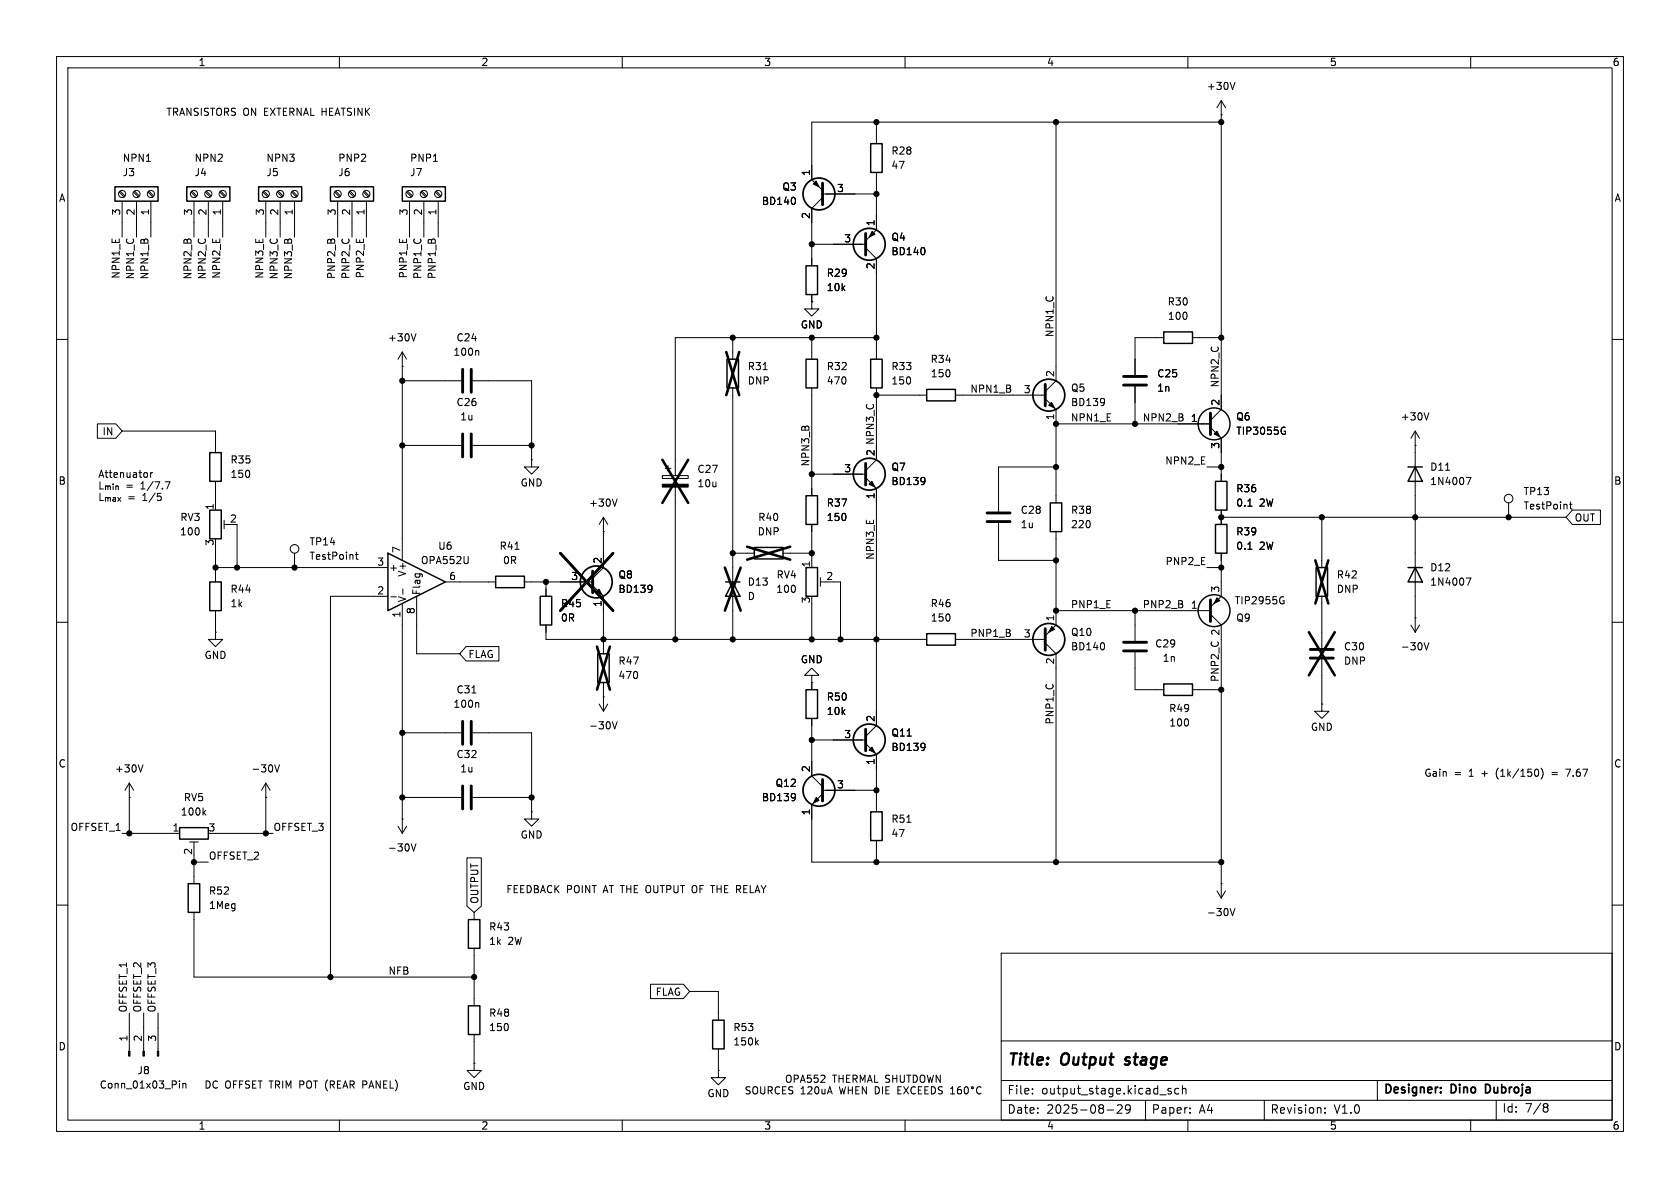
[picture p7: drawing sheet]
<svg xmlns="http://www.w3.org/2000/svg" width="297mm" height="210mm" viewBox="0 0 297 210" stroke-linecap="round" stroke-linejoin="round" font-family="sans-serif">
<g fill="none" stroke="#000" stroke-width=".18">
<path d="M10 10h277v190h-277zM12 12h273v186h-273zM60 10v2M110 10v2M160 10v2M210 10v2M215.9 17.8v54.6l-1.9 1.9M215.9 17.8l-.8 1.3M215.9 17.8l.8 1.3M218.3 14.5l-.4 1.3M260 10v2M21.1 34l.8 .8"/>
<path d="M21.3 33.8l.8 .8M21.6 35.6v6.3M23.6 34l.9 .8M23.8 33.8l.8 .8M24.1 35.6v6.3M25.9 28.5h.7M26.2 34l.8 .8M26.3 33.8l.9 .8M26.7 35.6v6.3M33.8 34l.8 .8M34 33.8l.8 .8M34.3 35.6v6.3"/>
<path d="M36.3 34l.9 .8M36.5 33.8l.8 .8M36.8 35.6v6.3M38.9 34l.8 .8M39 33.8l.9 .8M39.4 35.6v6.3M46.5 34l.8 .8M46.7 33.8l.8 .8M47 35.6v6.3M49 34l.9 .8M49.2 33.8l.8 .8M49.5 35.6v6.3"/>
<path d="M51.6 34l.8 .8M51.7 33.8l.9 .8M52.1 35.6v6.3M59.2 34l.8 .8M59.4 33.8l.8 .8M59.7 35.6v6.3M61.7 34l.9 .8M61.9 33.8l.8 .8M62.2 35.6v6.3M64.3 34l.8 .8M64.4 33.8l.9 .8M64.8 35.6v6.3"/>
<path d="M71.9 34l.8 .8M72.1 33.8l.8 .8M72.4 35.6v6.3M74.4 34l.9 .8M74.6 33.8l.8 .8M74.9 35.6v6.3M76.6 28.5h.7M77 34l.8 .8M77.1 33.8l.9 .8M77.5 35.6v6.3M140.5 35l.1 .4-.1 .6M145.4 34.9l-1.9 1.9v10.2"/>
<path d="M145.4 34.3h9.5M154.9 21.6v3.8M154.9 30.5v10.1l-1.9 1.9M186.7 21.6v45.7l-1.9 1.9M215.9 20.3h.1M215.9 21.6h-72.4v10.2l1.9 1.9M10 60h2M73.5 59l-.4 1.3M129.5 59.7v3.8M143.5 53.3v1.3h1.3l-1.3 1.3-1.3-1.3h1.3M143.5 53.3h.1M143.5 52.1v1.2"/>
<path d="M143.5 59.7v3.8M143.5 43.2h9.5M153 43.8l1.9 1.9v17.8M154.9 59.7h-35.5v24.4M163.4 43.9l.1 .3-.1 .7M205.7 59.7h-5v6.6M210.8 59.7h5.1M285 60h2M17.2 74.9h3.3l1.1 1.3-1.1 1.3h-3.3zM21.6 76.2h16.5v3.8M71.1 64.8h.1M71.1 62.2v36.9"/>
<path d="M71.1 67.3h10.4M71.1 78.7h10.4M71.1 62.2l-.7 1.3M71.1 62.2l.8 1.3M83.6 67.3h10.4v14M83.6 78.7h10.4M84.5 62l.1 .1v.7M129.5 68.6v44.4M134.9 65.3h.7M143.5 68.6v19M154.9 69.9h8.9M154.9 68.6v10.1"/>
<path d="M168.9 69.9h15.9M184.8 70.5l1.9 1.9v16.5M186.7 74.9h27.3M195.1 70.5l.1 .1a1.07 1.07 0 0 1-.1 1M195.3 71l-.2 .2M200.7 68.3v6.6M214 75.6l1.9 1.9v7.6M226.9 75.5l.3 .1M227 76.2h.3v.5l-.4 .1M250.2 78.7h.1M250.2 76.2v35.6M250.2 76.2l-.8 1.3"/>
<path d="M250.2 76.2l.8 1.3M252.6 73l-.4 1.2M26 83.7v.6M26.6 83.5v.9M27 83.5l-.4 .3M28.3 87.7l.2 .2v.3l-.2 .3M29.2 85.2h.8l-.5 1.2M38.1 85.1v5.1M38.1 96.5v6.4M39.6 91.9v1.6M39.6 92.7h1M41.9 92.7v7.6"/>
<path d="M52.1 97.8v2.5M62.8 98h.5M63 97.6v1.1l.3 .2M82.8 98.4l-.1 1.1M91 97.1h.8M94 81.3v1.3h1.2l-1.2 1.2-1.3-1.2h1.3M94 81.3h.1M106.7 94h.1M106.7 91.4v8.9l-1.9 1.9M106.7 91.4l-.8 1.3M106.7 91.4l.7 1.3M109.1 88.2l-.4 1.3"/>
<path d="M117.1 84.1h4.6v.5h-4.6zM117.6 82.8h1M118.1 82.3v1M119.4 86.1v26.9M129.5 97.8h3.8M138.4 97.8h5.1M143.5 92.7v7.6M143.5 83.8h9.5M153 84.5l1.9 1.9v41.9l-1.9 1.9M154.9 81.3l-1.9 1.9M163.4 84.5h.1a1.07 1.07 0 0 1-.2 1M163.5 84.9l-.1 .2"/>
<path d="M176.5 92.5v6.6h10.2M186.7 82.6h-10.2v7.8M186.7 94v16.5l-1.9 1.9M213.4 82.6h2.5M215.9 97.8v7.6l-1.9 1.9M215.9 90.2v2.5M215.9 91.4h61M220.6 89.5h.7M220.6 97.1h.7M233.7 91.4v8.9M255.6 83.1h.7M259.2 84.4h.8l-.5 1.3"/>
<path d="M266.7 88.9v2.5M277.5 89.1h.4M277.6 88.7v1.1l.3 .2M278 90.2h4.9v2.5h-4.9l-1.1-1.3zM10 110h2M38.1 111.8v1.2h1.3l-1.3 1.3-1.3-1.3h1.3M38.1 111.8h.1M38.1 100.3h30.5M38.1 108v3.8M68.6 105.4h-10.2v67.3M69.1 105.5h1M71.1 106.7v40.6"/>
<path d="M71.2 104.1v1M73.7 105.4v10.2h7.6M78.7 102.9h8.9M82.4 114.3h5.8v2.5h-5.8l-1.1-1.2zM92.7 102.9h12.1M96.5 110.5v2.5h67.3M96.5 102.9v2.5M104.8 103.5l1.9 1.9v10.2M115.1 103.5l.1 .1a1.07 1.07 0 0 1-.1 1M115.3 104l-.2 .2M143.5 119.4h1.3l-1.3-1.3-1.3 1.3h1.3v1.3M143.5 106.7v6.3"/>
<path d="M145 102.1v1.5M145 102.9h1M147.3 102.9h1.3v10.1M168.9 113h15.9M184.8 113.7l1.9 1.9v36.8M186.7 108h27.3M195.1 113.7l.2 .4-.2 .7M200.7 108v5.3M200.7 115.3v6.6h5M213.4 100.3h2.5M214 108.6l1.9 1.9v48.3M226.6 105.5h.3"/>
<path d="M226.8 106.2h.2v.4l-.4 .2M233.7 105.4v9.2M233.7 116.6v7.9M249.4 110.5l.8 1.3M250.2 109.2h.1M251 110.5l-.8 1.3M251.8 113.6l.4 1.3 .4-1.3M259.2 102.2h.8l-.5 1.2M285 110h2M22.9 138.4l-.8 1.3M22.9 138.4v8.9M22.9 138.4l.7 1.3"/>
<path d="M25.3 135.2l-.4 1.3M47 138.4v8.9M47 138.4l-.8 1.3M47 138.4l.8 1.3M48.6 135.2l.4 1.3 .4-1.3M71.1 129.5h10.4M83.4 122.5h.8M83.6 129.5h10.4v14M84.5 124.2l.1 .2v.6M105.9 124.5l.8 1.2M106.7 123.2h.1M106.7 120.7v5"/>
<path d="M107.4 124.5l-.7 1.2M108.3 127.6l.4 1.2 .4-1.2M143.5 120.7h.1M143.5 127v10.2l1.9 1.9M143.5 120.7v1.2M143.5 130.8h9.5M145.4 139.7h9.5M153 131.4l1.9 2v10.1M163.4 131.4l.1 .1a1.07 1.07 0 0 1-.2 1M163.5 131.9l-.1 .2M210.8 121.9h5.1M233.7 124.5v1.2h1.2l-1.2 1.3-1.3-1.3h1.3"/>
<path d="M233.7 124.5h.1M271.9 136.1l.1 .3-.1 .7M272.4 135.8a1.46 1.46 0 0 1 0 1.9M274.4 136.6h.9M274.4 136.9h.9M276.8 136h.8l-.5 1.2M10 160h2M21.6 147.3h10.1M22.9 141h.1M33.5 148.8h1.6M34.3 148.8v1.1M34.3 151.1v5.1"/>
<path d="M34.3 152.4h2.5M36 143.6l.4 .5M36.4 143.2l-.5 .5M38.1 147.3h10.2M47 141h.1M70.4 146.1l.7 1.2M71.1 144.8h.1M71.1 141h10.4M71.9 146.1l-.8 1.2M72.7 149.2l.4 1.2 .4-1.2M82.5 151.6h2.6v8.6l-1.3 1.1-1.3-1.1zM83.6 141h10.4"/>
<path d="M94 143.5v1.3h1.2l-1.2 1.3-1.3-1.3h1.3M94 143.5h.1M140.5 140.3l.1 .1a1.07 1.07 0 0 1-.2 1M140.6 140.8l-.1 .2M145.4 140.3l-1.9 1.9v10.2h72.4M154.9 148.6v3.8M160.3 145.4h.7M215.1 157.5l.8 1.3M215.9 156.2h.1M216.7 157.5l-.8 1.3M285 160h2M22.9 179.1v6.7"/>
<path d="M25.4 179.1v6.7M27.9 179.1v6.7M34.3 161.3v11.4h49.5M83.8 161.3v1.3M83.8 167.6v10.2M115 174h5.8l1.1 1.3-1.1 1.2h-5.8zM121.9 175.3h5.1v5M177 168.5h108v29.5h-108zM217.5 160.6l.4 1.3 .4-1.3M31.7 191.1v.1M31.7 191.5v.8M32.3 191.5v.8"/>
<path d="M32.3 191.6l.2-.1 .3 .1 .1 .7M60 198v2M64.1 191.7h.5M64.6 191.1h-.5v1.3M83.8 188v1.2h1.3l-1.3 1.3-1.3-1.3h1.3M83.8 188h.1M83.8 182.9v5.1M110 198v2M127 189.2v1.3h1.3l-1.3 1.3-1.3-1.3h1.3M127 189.2h.1M127 185.4v3.8M133.7 184.2l.4 .5"/>
<path d="M134.1 183.9l-.5 .5M158.7 192.7h.5M158.7 192.1v1.3h.6M159.8 192.1l.8 1.3M160 198v2M160.6 192.1l-.8 1.3M161.3 192.2a.61 .61 0 0 0-.3 .8 .61 .61 0 0 0 .8 .3M162.4 192.7h.4M162.4 192.1v1.3h.6M163.5 192.1v1.3h.6M163.5 192.7h.4M164.7 192.1v1.3a.67 .67 0 0 0 .7-.4 .67 .67 0 0 0-.3-.8"/>
<path d="M165.9 192.2v.4l.6 .2 .1 .3-.2 .3-.5-.1M168 193.4h.8M168 192.5l.4-.4v1.3M169.9 192.1l-.4 .1a.85 .85 0 0 0 0 1.2l.4-.1 .1-.5-.3-.2-.3 .1-.1 .1M170.6 192.2l.2-.1a.68 .68 0 0 1 .4 .6 .68 .68 0 0 1-.4 .7 .84 .84 0 0 1-.2-1.2zM173.4 192.2a.6 .6 0 0 0-.8 .5 .6 .6 0 0 0 .6 .7l.2-.1M177 191h108M177 184h108M177 194.5h108M182.5 193.3v.1M182.5 192.5v.1M195.7 196.2h1.2"/>
<path d="M197.5 195.4l.6-.1 .2 .1 .1 .3-.9 1.1h.9M199.8 195.9l-.3 .3h-.3l-.2-.3 .1-.5 .4-.1 .2 .1a.99 .99 0 0 1-.3 1.4h-.3M202.5 194.5v3.5M206.5 192.8l.4 .1 .2 .2-.1 .2-.4 .1M206.5 192.5h.5M208.4 192.5l-.4-.1-.3 .3v.4l.1 .2h.6M209 192.5l.2-.1 .4 .1 .1 .9M209 191.9v1.5M210 198v2M210.4 196.7v.1M210.4 195.9v.1M223.5 194.5v3.5"/>
<path d="M234.2 196.7v.1M234.2 195.9v.1M243.5 191v3.5M260 198v2M264.5 194.5v3.5M273.1 195.1h.3l.3 .3-.3 .3M273.1 195.7h.3M273.4 195.7l.3 .3v.3l-.3 .3h-.3"/>
<circle cx="21.6" cy="34.3" r=".63"/>
<circle cx="24.1" cy="34.3" r=".63"/>
<circle cx="26.7" cy="34.3" r=".63"/>
<circle cx="34.3" cy="34.3" r=".63"/>
<circle cx="36.8" cy="34.3" r=".63"/>
<circle cx="39.4" cy="34.3" r=".63"/>
<circle cx="47" cy="34.3" r=".63"/>
<circle cx="49.5" cy="34.3" r=".63"/>
<circle cx="52.1" cy="34.3" r=".63"/>
<circle cx="59.7" cy="34.3" r=".63"/>
<circle cx="62.2" cy="34.3" r=".63"/>
<circle cx="64.8" cy="34.3" r=".63"/>
<circle cx="72.4" cy="34.3" r=".63"/>
<circle cx="74.9" cy="34.3" r=".63"/>
<circle cx="77.5" cy="34.3" r=".63"/>
<circle cx="52.1" cy="97" r=".76"/>
<circle cx="266.7" cy="88.1" r=".76"/>
<circle cx="171.9" cy="192.3" r=".18"/>
</g>
<path d="M198.8 188.1l.2 .1M199.1 187l-.2 .3 .1 .1" fill="none" stroke="#000" stroke-width=".4"/>
<g fill="none" stroke="#000" stroke-width=".3">
<path d="M254.7 193v.2M254.7 192.3v.1M263 191.7h-.4v1.5h.4"/>
<circle cx="144.8" cy="34.3" r="2.82"/>
<circle cx="153.7" cy="43.2" r="2.82"/>
<circle cx="185.4" cy="69.8" r="2.82"/>
<circle cx="153.7" cy="83.8" r="2.82"/>
<circle cx="105.4" cy="102.9" r="2.82"/>
<circle cx="185.4" cy="113" r="2.82"/>
<circle cx="144.8" cy="139.7" r="2.82"/>
<circle cx="153.7" cy="130.8" r="2.82"/>
</g>
<g fill="none" stroke="#000" stroke-width=".25">
<path d="M20.3 33h7.6v2.6h-7.6zM33 33h7.6v2.6h-7.6zM45.7 33h7.6v2.6h-7.6zM58.4 33h7.6v2.6h-7.6zM71.1 33h7.6v2.6h-7.6zM153.9 25.4h2.1v5.1h-2.1zM142.5 47h2v5.1h-2zM205.7 58.7h5.1v2h-5.1zM128.5 63.5h2.1v5.1h-2.1zM142.5 63.5h2v5.1h-2zM153.9 63.5h2.1v5.1h-2.1zM163.8 68.8h5.1v2.1h-5.1z"/>
<path d="M37.1 80h2v5.1h-2zM37.1 90.2h2v5.1h-2zM68.6 97.8l10.1 5.1-10.1 5.1zM133.3 96.8h5.1v2h-5.1zM142.5 87.6h2v5.1h-2zM185.7 88.9h2v5.1h-2zM214.9 85.1h2v5.1h-2zM214.9 92.7h2v5.1h-2zM248.9 82.6h2.6M250.2 82.6l1.3 2.5h-2.6zM37.1 102.9h2v5.1h-2zM87.6 101.9h5.1v2h-5.1z"/>
<path d="M95.5 105.4h2v5.1h-2zM105.7 115.6h2v5.1h-2zM128.3 102.9h2.5M129.5 102.9l1.3 2.5h-2.5zM142.5 100.3h2v5.1h-2zM163.8 112h5.1v2h-5.1zM232.7 100.3h2v5.1h-2zM248.9 100.3h2.6M250.2 100.3l1.3 2.6h-2.6zM142.5 121.9h2v5.1h-2zM205.7 120.9h5.1v2h-5.1zM31.7 146.3h5.1v2h-5.1z"/>
<path d="M33.3 156.2h2v5.1h-2zM153.9 143.5h2.1v5.1h-2.1zM82.8 162.6h2v5h-2zM82.8 177.8h2v5.1h-2zM126 180.3h2v5.1h-2z"/>
<circle cx="214.6" cy="74.9" r="2.82"/>
<circle cx="214.6" cy="107.9" r="2.82"/>
</g>
<g fill="none" stroke="#000" stroke-width=".51">
<path d="M81.8 65.3v4M81.8 76.7v4.1M83.3 65.3v4M83.3 76.7v4.1M198.6 68.1h4.1M198.6 66.5h4.1M214 73v3.8M174.5 92.2h4.1M174.5 90.7h4.1M198.6 113.5h4.1M198.6 115.1h4.1M214 106v3.9"/>
<path d="M231.6 116.3h4.1M231.6 114.8h4.1M81.8 127.5v4.1M81.8 138.9v4.1M83.3 127.5v4.1M83.3 138.9v4.1"/>
</g>
<path d="M145.4 32.4v3.8zM153 41.3v3.8zM184.8 67.9v3.9zM153 81.9v3.8zM104.8 101v3.8zM184.8 111.1v3.8zM145.4 137.8v3.8zM153 128.9v3.8z" fill="#000" stroke="#000" stroke-width=".51"/>
<g fill="#000" stroke="#000" stroke-width=".18">
<path d="M143.8 32.5l.5-.5 .5 1zM154.2 40.9l.5 .5-1 .5zM185.4 71.6l.5-.5 .5 1zM214.6 76.7l.5-.5 .5 1zM117.1 85.6h4.6v.5h-4.6zM153.6 85.6l.6-.5 .5 1zM105.4 104.6l.5-.5 .5 1.1zM185.9 110.7l.5 .6-1 .5zM215.1 105.7l.5 .5-1 .5zM153.6 132.6l.6-.5 .5 1zM144.3 141l.5 .5-1 .5zM22.7 185.8h.3v.9h-.3z"/>
<path d="M25.3 185.8h.2v.9h-.2zM27.8 185.8h.3v.9h-.3z"/>
<circle cx="154.9" cy="34.3" r=".46"/>
<circle cx="154.9" cy="21.6" r=".46"/>
<circle cx="186.7" cy="21.6" r=".46"/>
<circle cx="215.9" cy="21.6" r=".46"/>
<circle cx="129.5" cy="59.7" r=".46"/>
<circle cx="143.5" cy="43.2" r=".46"/>
<circle cx="143.5" cy="59.7" r=".46"/>
<circle cx="154.9" cy="59.7" r=".46"/>
<circle cx="215.9" cy="59.7" r=".46"/>
<circle cx="71.1" cy="67.3" r=".46"/>
<circle cx="71.1" cy="78.7" r=".46"/>
<circle cx="94" cy="78.7" r=".46"/>
<circle cx="154.9" cy="69.9" r=".46"/>
<circle cx="186.7" cy="74.9" r=".46"/>
<circle cx="200.7" cy="74.9" r=".46"/>
<circle cx="129.5" cy="97.8" r=".46"/>
<circle cx="143.5" cy="83.8" r=".46"/>
<circle cx="143.5" cy="97.8" r=".46"/>
<circle cx="186.7" cy="82.6" r=".46"/>
<circle cx="186.7" cy="99.1" r=".46"/>
<circle cx="215.9" cy="91.4" r=".46"/>
<circle cx="215.9" cy="82.6" r=".46"/>
<circle cx="233.7" cy="91.4" r=".46"/>
<circle cx="250.2" cy="91.4" r=".46"/>
<circle cx="266.7" cy="91.4" r=".46"/>
<circle cx="38.1" cy="100.3" r=".46"/>
<circle cx="41.9" cy="100.3" r=".46"/>
<circle cx="52.1" cy="100.3" r=".46"/>
<circle cx="96.5" cy="102.9" r=".46"/>
<circle cx="106.7" cy="113" r=".46"/>
<circle cx="119.4" cy="113" r=".46"/>
<circle cx="129.5" cy="113" r=".46"/>
<circle cx="143.5" cy="113" r=".46"/>
<circle cx="148.6" cy="113" r=".46"/>
<circle cx="154.9" cy="113" r=".46"/>
<circle cx="186.7" cy="108" r=".46"/>
<circle cx="200.7" cy="108" r=".46"/>
<circle cx="215.9" cy="100.3" r=".46"/>
<circle cx="71.1" cy="129.5" r=".46"/>
<circle cx="143.5" cy="130.8" r=".46"/>
<circle cx="154.9" cy="139.7" r=".46"/>
<circle cx="215.9" cy="121.9" r=".46"/>
<circle cx="22.9" cy="147.3" r=".46"/>
<circle cx="34.3" cy="152.4" r=".46"/>
<circle cx="47" cy="147.3" r=".46"/>
<circle cx="71.1" cy="141" r=".46"/>
<circle cx="94" cy="141" r=".46"/>
<circle cx="154.9" cy="152.4" r=".46"/>
<circle cx="186.7" cy="152.4" r=".46"/>
<circle cx="215.9" cy="152.4" r=".46"/>
<circle cx="58.4" cy="172.7" r=".46"/>
<circle cx="83.8" cy="172.7" r=".46"/>
</g>
<g fill="none" stroke="#000" stroke-width=".46">
<path d="M128.4 62.2l2.3 7.7M130.7 62.2l-2.3 7.7M99.1 97.8l9.3 10.2M108.4 97.8l-9.3 10.2M117.1 81.3l4.6 7.6M121.7 81.3l-4.6 7.6M132.1 96.6l7.6 2.3M139.7 96.6l-7.6 2.3M232.5 99.1l2.3 7.6M234.8 99.1l-2.3 7.6M105.5 114.3l2.3 7.6M107.8 114.3l-2.3 7.6"/>
<path d="M128.1 100.3l2.8 7.7M130.9 100.3l-2.8 7.7M231.4 111.8l4.6 7.6M236 111.8l-4.6 7.6"/>
</g>
<g font-size="2.8">
<text x="178" y="188.9">Title:</text>
<text x="187.7" y="188.9">Output</text>
<text x="199.8" y="188.9">stage</text>
</g>
<g font-size="2.1">
<text x="178" y="197.1">Date:</text>
<text x="178" y="193.7">File:</text>
<text x="184.1" y="193.7">output_stage.kicad_sch</text>
<text x="185" y="197.1">2025-08-29</text>
<text x="203.5" y="197.1">Paper:</text>
<text x="211.9" y="197.1">A4</text>
<text x="224.5" y="197.1">Revision:</text>
<text x="235.8" y="197.1">V1.0</text>
<text x="244.5" y="193.7">Designer:</text>
<text x="256.6" y="193.7">Dino</text>
<text x="263.3" y="193.7">Dubroja</text>
<text x="265.5" y="196.9">Id:</text>
<text x="269.6" y="196.9">7/8</text>
</g>
<g font-size="1.8">
<text x="35" y="11.9">1</text>
<text x="85" y="11.9">2</text>
<text x="135" y="11.9">3</text>
<text x="185" y="11.9">4</text>
<text x="235" y="11.9">5</text>
<text x="285" y="11.9">6</text>
<text x="213.3" y="16.1">+30V</text>
<text x="29.3" y="20.7">TRANSISTORS ON EXTERNAL HEATSINK</text>
<text x="21.6" y="28.8">NPN1</text>
<text x="34.3" y="28.8">NPN2</text>
<text x="47" y="28.8">NPN3</text>
<text x="59.7" y="28.8">PNP2</text>
<text x="72.4" y="28.8">PNP1</text>
<text x="157.5" y="27.5">R28</text>
<text x="10.3" y="35.9">A</text>
<text x="21.6" y="31.3">J3</text>
<text x="34.3" y="31.3">J4</text>
<text x="47" y="31.3">J5</text>
<text x="59.7" y="31.3">J6</text>
<text x="72.4" y="31.3">J7</text>
<text x="138.2" y="33.9">Q3</text>
<text x="143.3" y="31.2" transform="rotate(-90 143.3 31.2)">1</text>
<text x="147.9" y="34">3</text>
<text x="157.5" y="30.1">47</text>
<text x="285.3" y="35.9">A</text>
<text x="21.3" y="38.2" transform="rotate(-90 21.3 38.2)">3</text>
<text x="23.9" y="38.2" transform="rotate(-90 23.9 38.2)">2</text>
<text x="26.4" y="38.2" transform="rotate(-90 26.4 38.2)">1</text>
<text x="34" y="38.2" transform="rotate(-90 34 38.2)">3</text>
<text x="36.6" y="38.2" transform="rotate(-90 36.6 38.2)">2</text>
<text x="39.1" y="38.2" transform="rotate(-90 39.1 38.2)">1</text>
<text x="46.7" y="38.2" transform="rotate(-90 46.7 38.2)">3</text>
<text x="49.3" y="38.2" transform="rotate(-90 49.3 38.2)">2</text>
<text x="51.8" y="38.2" transform="rotate(-90 51.8 38.2)">1</text>
<text x="59.4" y="38.2" transform="rotate(-90 59.4 38.2)">3</text>
<text x="62" y="38.2" transform="rotate(-90 62 38.2)">2</text>
<text x="64.5" y="38.2" transform="rotate(-90 64.5 38.2)">1</text>
<text x="72.1" y="38.2" transform="rotate(-90 72.1 38.2)">3</text>
<text x="74.7" y="38.2" transform="rotate(-90 74.7 38.2)">2</text>
<text x="77.2" y="38.2" transform="rotate(-90 77.2 38.2)">1</text>
<text x="134.6" y="36.4">BD140</text>
<text x="143.3" y="38.8" transform="rotate(-90 143.3 38.8)">2</text>
<text x="154.7" y="40.1" transform="rotate(-90 154.7 40.1)">1</text>
<text x="149.2" y="42.9">3</text>
<text x="154.7" y="47.7" transform="rotate(-90 154.7 47.7)">2</text>
<text x="157.5" y="45.3">BD140</text>
<text x="157.5" y="42.8">Q4</text>
<text x="21.2" y="49.4" transform="rotate(-90 21.2 49.4)">NPN1_E</text>
<text x="23.8" y="49.5" transform="rotate(-90 23.8 49.5)">NPN1_C</text>
<text x="26.3" y="49.5" transform="rotate(-90 26.3 49.5)">NPN1_B</text>
<text x="33.9" y="49.5" transform="rotate(-90 33.9 49.5)">NPN2_B</text>
<text x="36.5" y="49.5" transform="rotate(-90 36.5 49.5)">NPN2_C</text>
<text x="39" y="49.4" transform="rotate(-90 39 49.4)">NPN2_E</text>
<text x="46.6" y="49.4" transform="rotate(-90 46.6 49.4)">NPN3_E</text>
<text x="49.2" y="49.5" transform="rotate(-90 49.2 49.5)">NPN3_C</text>
<text x="51.7" y="49.5" transform="rotate(-90 51.7 49.5)">NPN3_B</text>
<text x="59.3" y="49.4" transform="rotate(-90 59.3 49.4)">PNP2_B</text>
<text x="61.9" y="49.4" transform="rotate(-90 61.9 49.4)">PNP2_C</text>
<text x="64.4" y="49.3" transform="rotate(-90 64.4 49.3)">PNP2_E</text>
<text x="72" y="49.3" transform="rotate(-90 72 49.3)">PNP1_E</text>
<text x="74.6" y="49.4" transform="rotate(-90 74.6 49.4)">PNP1_C</text>
<text x="77.1" y="49.4" transform="rotate(-90 77.1 49.4)">PNP1_B</text>
<text x="146.1" y="51.7">10k</text>
<text x="146.1" y="49.1">R29</text>
<text x="141.5" y="58.3">GND</text>
<text x="186.3" y="59.7" transform="rotate(-90 186.3 59.7)">NPN1_C</text>
<text x="206.3" y="54.2">R30</text>
<text x="206.4" y="56.7">100</text>
<text x="68.5" y="60.6">+30V</text>
<text x="80.1" y="63.1">100n</text>
<text x="80.6" y="60.6">C24</text>
<text x="132.1" y="65.6">R31</text>
<text x="146.1" y="65.6">R32</text>
<text x="157.5" y="65.6">R33</text>
<text x="164.4" y="64.4">R34</text>
<text x="80.6" y="72">C26</text>
<text x="132.1" y="68.2">DNP</text>
<text x="146.1" y="68.2">470</text>
<text x="157.5" y="68.2">150</text>
<text x="164.5" y="66.9">150</text>
<text x="171.4" y="69.5">NPN1_B</text>
<text x="180.9" y="69.6">3</text>
<text x="186.4" y="66.7" transform="rotate(-90 186.4 66.7)">2</text>
<text x="189.2" y="72">BD139</text>
<text x="189.2" y="69.4">Q5</text>
<text x="204.5" y="69.4">1n</text>
<text x="204.5" y="66.9">C25</text>
<text x="215.6" y="68.6" transform="rotate(-90 215.6 68.6)">NPN2_C</text>
<text x="215.6" y="71.8" transform="rotate(-90 215.6 71.8)">2</text>
<text x="18" y="77.2">IN</text>
<text x="81.3" y="74.5">1u</text>
<text x="186.4" y="74.4" transform="rotate(-90 186.4 74.4)">1</text>
<text x="189.2" y="74.6">NPN1_E</text>
<text x="201.9" y="74.6">NPN2_B</text>
<text x="210.4" y="74.7">1</text>
<text x="218.4" y="74.5">Q6</text>
<text x="218.4" y="77.1">TIP3055G</text>
<text x="247.5" y="74.5">+30V</text>
<text x="40.6" y="82.1">R35</text>
<text x="123.2" y="83.8">C27</text>
<text x="143.2" y="82.6" transform="rotate(-90 143.2 82.6)">NPN3_B</text>
<text x="149.2" y="83.6">3</text>
<text x="154.7" y="80.7" transform="rotate(-90 154.7 80.7)">2 NPN3_C</text>
<text x="154.7" y="80.7" transform="rotate(-90 154.7 80.7)">2</text>
<text x="157.5" y="83.4">Q7</text>
<text x="205.9" y="82.2">NPN2_E</text>
<text x="215.6" y="79.4" transform="rotate(-90 215.6 79.4)">3</text>
<text x="252.7" y="83.4">D11</text>
<text x="10.3" y="85.9">B</text>
<text x="17.3" y="84.7">Attenuator</text>
<text x="17.3" y="86.7">L_{min}</text>
<text x="17.3" y="88.8">L_{max}</text>
<text x="22.2" y="86.7">=</text>
<text x="22.6" y="88.8">=</text>
<text x="25" y="86.7">1/7.7</text>
<text x="25.3" y="88.8">1/5</text>
<text x="40.6" y="84.7">150</text>
<text x="91.9" y="86.2">GND</text>
<text x="104" y="89.8">+30V</text>
<text x="123.2" y="86.3">10u</text>
<text x="146.1" y="89.8">R37</text>
<text x="154.7" y="88.3" transform="rotate(-90 154.7 88.3)">1</text>
<text x="157.5" y="86">BD139</text>
<text x="218.4" y="89.8">0.1</text>
<text x="218.4" y="87.2">R36</text>
<text x="222.6" y="89.8">2W</text>
<text x="252.7" y="86">1N4007</text>
<text x="269.3" y="87.7">TP13</text>
<text x="285.3" y="85.9">B</text>
<text x="31.7" y="94.8">100</text>
<text x="31.8" y="92.3">RV3</text>
<text x="37.8" y="90.2" transform="rotate(-90 37.8 90.2)">1</text>
<text x="40.6" y="92.5">2</text>
<text x="133.9" y="94.8">DNP</text>
<text x="133.9" y="92.3">R40</text>
<text x="146.1" y="92.3">150</text>
<text x="180.3" y="93.6">1u</text>
<text x="180.3" y="91">C28</text>
<text x="189.2" y="93.6">220</text>
<text x="189.2" y="91">R38</text>
<text x="218.4" y="94.8">R39</text>
<text x="269.3" y="90.3">TestPoint</text>
<text x="278.3" y="92.4">OUT</text>
<text x="37.8" y="96.6" transform="rotate(-90 37.8 96.6)">3</text>
<text x="54.6" y="99.2">TestPoint</text>
<text x="54.6" y="96.6">TP14</text>
<text x="66.6" y="100.1">3</text>
<text x="68.7" y="101.2">+</text>
<text x="70.9" y="97.9" transform="rotate(-90 70.9 97.9)">7</text>
<text x="74.3" y="99.9">OPA552U</text>
<text x="77.4" y="97.4">U6</text>
<text x="88.2" y="97.4">R41</text>
<text x="88.8" y="99.9">0R</text>
<text x="106.4" y="99.8" transform="rotate(-90 106.4 99.8)">2</text>
<text x="143.3" y="100.4" transform="rotate(-90 143.3 100.4)">1</text>
<text x="154.6" y="99.1" transform="rotate(-90 154.6 99.1)">NPN3_E</text>
<text x="206" y="100">PNP2_E</text>
<text x="218.4" y="97.4">0.1</text>
<text x="222.6" y="97.4">2W</text>
<text x="252.7" y="101.2">D12</text>
<text x="40.6" y="105">R44</text>
<text x="40.6" y="107.5">1k</text>
<text x="66.6" y="105.2">2</text>
<text x="72" y="106.6" transform="rotate(-90 72 106.6)">V-</text>
<text x="72" y="102.1" transform="rotate(-90 72 102.1)">V+</text>
<text x="74.5" y="105.3" transform="rotate(-90 74.5 105.3)">Flag</text>
<text x="79.3" y="102.6">6</text>
<text x="99.1" y="107.5">R45</text>
<text x="100.9" y="102.6">3</text>
<text x="106.4" y="107.4" transform="rotate(-90 106.4 107.4)">1</text>
<text x="109.2" y="105">BD139</text>
<text x="109.2" y="102.5">Q8</text>
<text x="132.1" y="103.7">D13</text>
<text x="132.1" y="106.3">D</text>
<text x="137.1" y="105">100</text>
<text x="137.2" y="102.5">RV4</text>
<text x="143.3" y="106.8" transform="rotate(-90 143.3 106.8)">3</text>
<text x="146" y="102.6">2</text>
<text x="164.4" y="107.5">R46</text>
<text x="189.2" y="107.6">PNP1_E</text>
<text x="201.9" y="107.6">PNP2_B</text>
<text x="210.4" y="107.7">1</text>
<text x="215.6" y="104.8" transform="rotate(-90 215.6 104.8)">3</text>
<text x="218.2" y="107">TIP2955G</text>
<text x="236.2" y="105">DNP</text>
<text x="236.2" y="102.5">R42</text>
<text x="252.7" y="103.7">1N4007</text>
<text x="70.9" y="109.3" transform="rotate(-90 70.9 109.3)">1</text>
<text x="73.4" y="108.7" transform="rotate(-90 73.4 108.7)">8</text>
<text x="99.1" y="110.1">0R</text>
<text x="164.5" y="110.1">150</text>
<text x="171.4" y="112.7">PNP1_B</text>
<text x="180.9" y="112.8">3</text>
<text x="186.4" y="109.9" transform="rotate(-90 186.4 109.9)">1</text>
<text x="189.2" y="112.6">Q10</text>
<text x="215.6" y="112.5" transform="rotate(-90 215.6 112.5)">2</text>
<text x="218.4" y="110.1">Q9</text>
<text x="36.1" y="116.7">GND</text>
<text x="82.7" y="116.5">FLAG</text>
<text x="109.2" y="117.7">R47</text>
<text x="141.5" y="117.4">GND</text>
<text x="186.4" y="117.5" transform="rotate(-90 186.4 117.5)">2</text>
<text x="189.2" y="115.2">BD140</text>
<text x="204.1" y="114.7">C29</text>
<text x="205.5" y="117.2">1n</text>
<text x="237.5" y="117.7">DNP</text>
<text x="237.5" y="115.2">C30</text>
<text x="247.5" y="115.2">-30V</text>
<text x="80.1" y="125.3">100n</text>
<text x="80.6" y="122.8">C31</text>
<text x="109.2" y="120.2">470</text>
<text x="146.1" y="124.1">R50</text>
<text x="215.6" y="120.7" transform="rotate(-90 215.6 120.7)">PNP2_C</text>
<text x="104" y="129.1">-30V</text>
<text x="146.1" y="126.6">10k</text>
<text x="149.2" y="130.6">3</text>
<text x="154.7" y="127.7" transform="rotate(-90 154.7 127.7)">2</text>
<text x="157.5" y="130.4">Q11</text>
<text x="186.3" y="128.2" transform="rotate(-90 186.3 128.2)">PNP1_C</text>
<text x="206.6" y="126.1">R49</text>
<text x="206.6" y="128.6">100</text>
<text x="231.6" y="129.4">GND</text>
<text x="10.3" y="135.9">C</text>
<text x="20.2" y="136.8">+30V</text>
<text x="44.3" y="136.8">-30V</text>
<text x="80.6" y="134.2">C32</text>
<text x="81.3" y="136.8">1u</text>
<text x="143.3" y="136.6" transform="rotate(-90 143.3 136.6)">2</text>
<text x="154.7" y="135.3" transform="rotate(-90 154.7 135.3)">1</text>
<text x="157.5" y="132.9">BD139</text>
<text x="251.7" y="137.5">Gain</text>
<text x="257.1" y="137.5">=</text>
<text x="259.8" y="137.5">1</text>
<text x="262.2" y="137.5">+</text>
<text x="264.9" y="137.5">(1k/150)</text>
<text x="277.7" y="137.5">7.67</text>
<text x="285.3" y="135.9">C</text>
<text x="32.4" y="141.8">RV5</text>
<text x="134.6" y="141.8">BD139</text>
<text x="137" y="139.3">Q12</text>
<text x="147.9" y="139.4">3</text>
<text x="12.4" y="147">OFFSET_1</text>
<text x="30.4" y="147.1">1</text>
<text x="31.9" y="144.4">100k</text>
<text x="36.8" y="147.1">3</text>
<text x="48.3" y="147">OFFSET_3</text>
<text x="91.9" y="148.4">GND</text>
<text x="143.3" y="144.2" transform="rotate(-90 143.3 144.2)">1</text>
<text x="157.5" y="145.6">R51</text>
<text x="157.5" y="148.2">47</text>
<text x="34" y="151.2" transform="rotate(-90 34 151.2)">2</text>
<text x="36.8" y="152.1">OFFSET_2</text>
<text x="68.5" y="150.7">-30V</text>
<text x="36.8" y="160.9">1Meg</text>
<text x="36.8" y="158.3">R52</text>
<text x="84.8" y="159.9" transform="rotate(-90 84.8 159.9)">OUTPUT</text>
<text x="89.4" y="158.1">FEEDBACK POINT</text>
<text x="106.8" y="158.1">AT THE OUTPUT OF THE RELAY</text>
<text x="86.4" y="167.2">1k</text>
<text x="86.4" y="164.7">R43</text>
<text x="89.8" y="167.2">2W</text>
<text x="213.3" y="162.2">-30V</text>
<text x="68.6" y="172.4">NFB</text>
<text x="22.5" y="179.1" transform="rotate(-90 22.5 179.1)">OFFSET_1</text>
<text x="25.1" y="179.1" transform="rotate(-90 25.1 179.1)">OFFSET_2</text>
<text x="27.6" y="179.1" transform="rotate(-90 27.6 179.1)">OFFSET_3</text>
<text x="86.4" y="179.9">R48</text>
<text x="115.8" y="176.2">FLAG</text>
<text x="10.3" y="185.9">D</text>
<text x="22.6" y="184.2" transform="rotate(-90 22.6 184.2)">1</text>
<text x="25.1" y="184.2" transform="rotate(-90 25.1 184.2)">2</text>
<text x="27.7" y="184.2" transform="rotate(-90 27.7 184.2)">3</text>
<text x="86.4" y="182.5">150</text>
<text x="129.5" y="182.5">R53</text>
<text x="129.5" y="185">150k</text>
<text x="285.3" y="185.9">D</text>
<text x="24.2" y="190.1">J8</text>
<text x="138.7" y="191.6">OPA552</text>
<text x="147.2" y="191.6">THERMAL SHUTDOWN</text>
<text x="17.5" y="192.6">Conn_01x03_Pin</text>
<text x="36" y="192.6">DC OFFSET TRIM POT (REAR</text>
<text x="64.7" y="192.6">PANEL)</text>
<text x="81.8" y="192.9">GND</text>
<text x="125" y="194.2">GND</text>
<text x="131.5" y="193.7">SOURCES 120uA</text>
<text x="148.5" y="193.7">WHEN DIE</text>
<text x="35" y="199.9">1</text>
<text x="85" y="199.9">2</text>
<text x="135" y="199.9">3</text>
<text x="185" y="199.9">4</text>
<text x="235" y="199.9">5</text>
<text x="285" y="199.9">6</text>
</g>
</svg>
